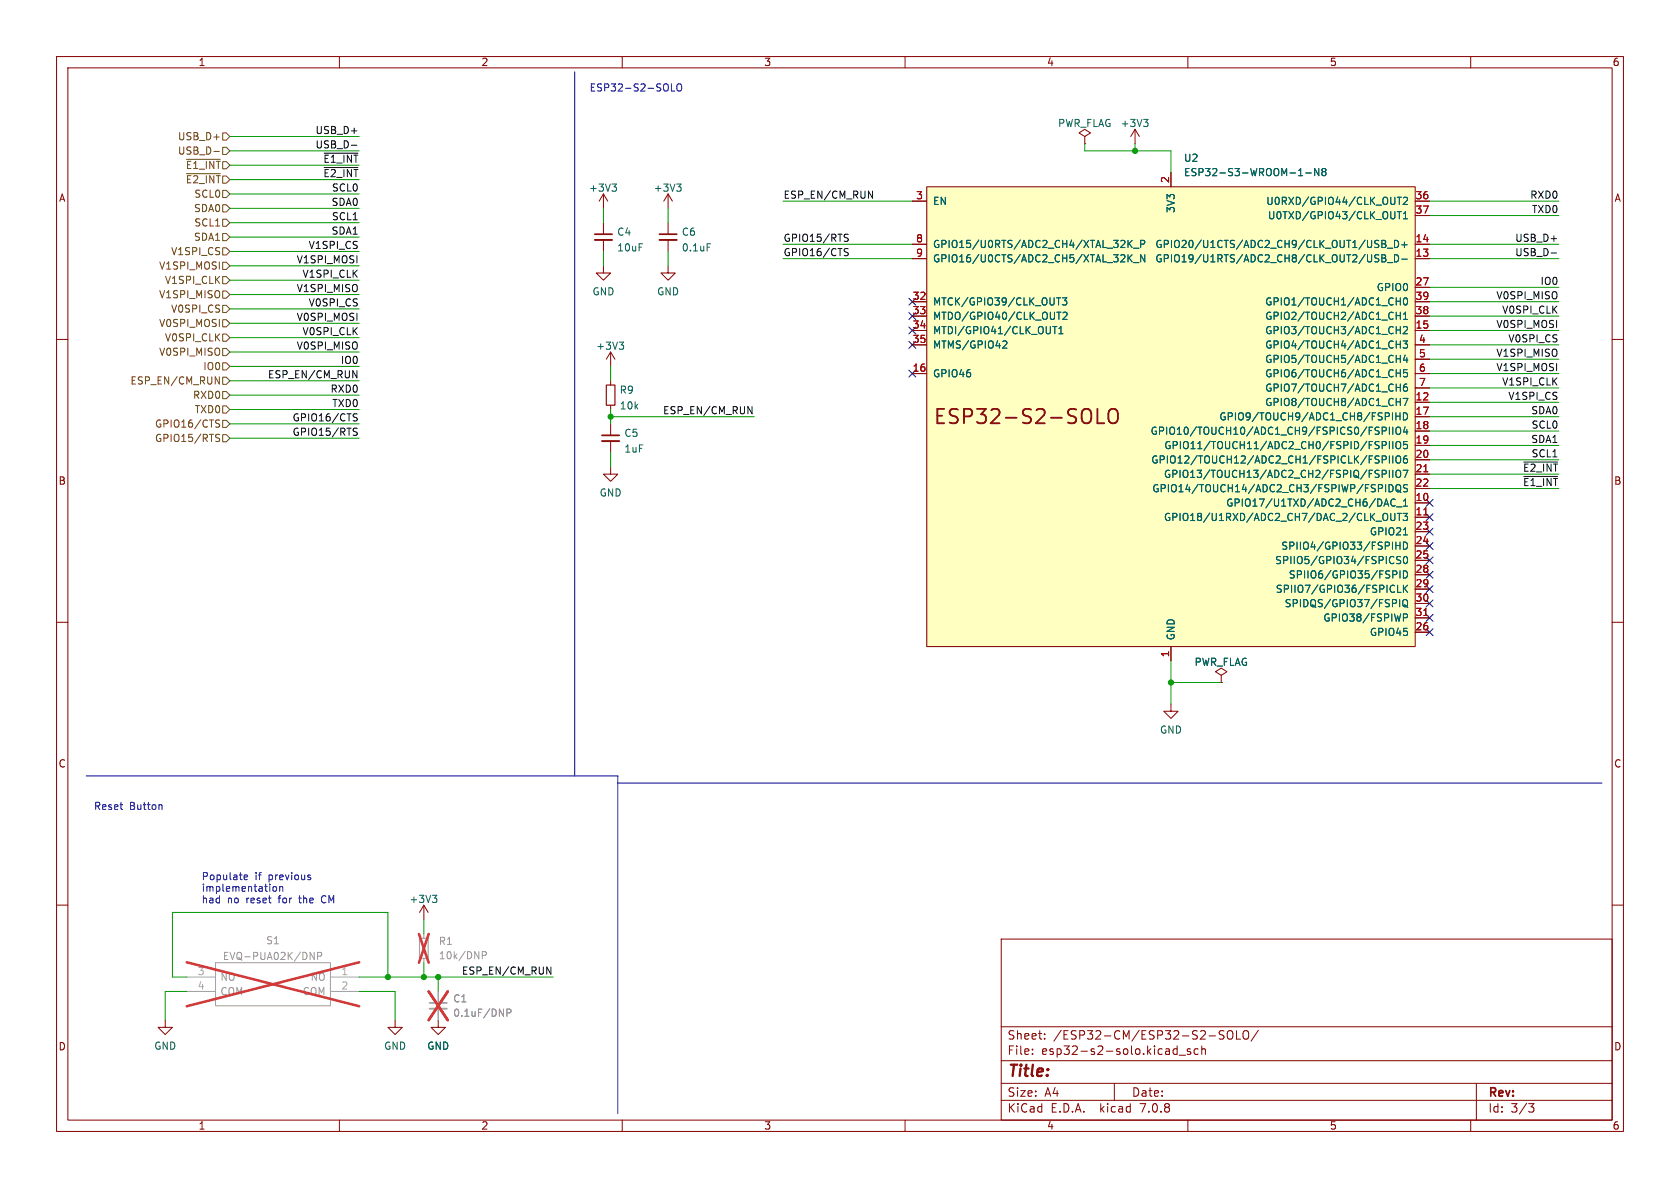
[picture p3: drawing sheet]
<svg xmlns="http://www.w3.org/2000/svg" width="297mm" height="210mm" viewBox="0 0 297 210" stroke-linecap="round" stroke-linejoin="round" font-family="sans-serif">
<g fill="none" stroke="#840000" stroke-width=".18">
<path d="M10 10h277v190h-277zM12 12h273v186h-273zM60 10v2M110 10v2M160 10v2M210 10v2M260 10v2M106.7 34.3l-.8 1.3M106.7 34.3v2.5M106.7 39.4v2M106.7 34.3l.7 1.3M118.1 34.3l-.8 1.3"/>
<path d="M118.1 34.3v2.5M118.1 39.4v2M118.1 34.3l.8 1.3M161.3 35.6h2.5M163.8 33h86.4v81.3h-86.4zM191.8 24.1l1-.6-1-.6-1 .6 1 .6v1.3M191.8 25.4h.1M200.7 22.9l-.8 1.2M200.7 22.9v2.5M200.7 22.9l.7 1.2M207 30.5v2.5M250.2 35.6h2.5"/>
<path d="M250.2 38.1h2.5M10 60h2M106.7 47v1.3h1.2l-1.2 1.2-1.3-1.2h1.3M106.7 42.4v2.1M118.1 47v1.3h1.3l-1.3 1.2-1.3-1.2h1.3M118.1 42.4v2.1M161.3 45.7h2.5M161.3 43.2h2.5M161.3 58.4h2.5M161.3 53.3h2.5M161.3 55.9h2.5M250.2 45.7h2.5"/>
<path d="M250.2 43.2h2.5M250.2 58.4h2.5M250.2 50.8h2.5M250.2 53.3h2.5M250.2 55.9h2.5M285 60h2M107.9 62.2v2.6M107.9 67.3v.8M107.9 71.6v.8M107.9 74.9v2.1M107.9 78v2M107.9 62.2l-.7 1.3"/>
<path d="M107.9 62.2l.8 1.3M161.3 66h2.5M161.3 61h2.5M250.2 71.1h2.5M250.2 66h2.5M250.2 73.7h2.5M250.2 76.2h2.5M250.2 78.7h2.5M250.2 61h2.5M250.2 63.5h2.5M250.2 68.6h2.5M107.9 82.6v1.2h1.3l-1.3 1.3-1.2-1.3h1.2"/>
<path d="M250.2 88.9h2.5M250.2 91.4h2.5M250.2 81.3h2.5M250.2 83.8h2.5M250.2 86.4h2.5M250.2 94h2.5M250.2 96.5h2.5M250.2 99.1h2.5M10 110h2M207 114.3v2.5M215.9 119.4l1-.7-1-.6-1 .6 1 .7v1.3M250.2 111.8h2.5"/>
<path d="M250.2 101.6h2.5M250.2 104.1h2.5M250.2 106.7h2.5M250.2 109.2h2.5M285 110h2M207 124.5v1.2h1.3l-1.3 1.3-1.3-1.3h1.3M215.9 120.7h.1M10 160h2M285 160h2M74.9 160l-.7 1.3M74.9 160v2.6M74.9 160l.8 1.3"/>
<path d="M177 166h108v32h-108zM29.2 180.3v1.3h1.3l-1.3 1.3-1.3-1.3h1.3M60 198v2M69.8 180.3v1.3h1.3l-1.3 1.3-1.2-1.3h1.2M77.5 180.3v1.3h1.2l-1.2 1.3-1.3-1.3h1.3M110 198v2M160 198v2M177 194.5h108M177 191.5h108M177 187.5h108M177 181.5h108M182.5 186.3v.1"/>
<path d="M182.5 185.5v.1M184.7 183.6v.1M184.7 182.8v.1M197 191.5v3M207.5 186.3h.6M207.5 185.5h.6M208.1 184.9v1.5M208.5 186.5h1.1M210 198v2M210.5 185.5l-.4-.1-.2 .2 .1 .2 .5 .2v.3h-.6M211.8 185.5l-.4-.1-.3 .3v.4l.1 .2h.6M212.5 185.5l.2-.1 .3 .1 .1 .9"/>
<path d="M212.5 184.9v1.5M216.4 182.3l-.6-.1-.2 .1v.5l.6 .3 .2 .3-.3 .3-.6-.1M217 182.4a.5 .5 0 0 1 .6-.2 .5 .5 0 0 1 .4 .5v.5a.5 .5 0 0 1-.5 .5 .5 .5 0 0 1-.5-.5zM218.6 182.2v1.5h.7M219.8 182.4a.5 .5 0 0 1 .6-.2 .5 .5 0 0 1 .3 .5v.5a.5 .5 0 0 1-.5 .5 .5 .5 0 0 1-.5-.5zM222.5 182.1l-1.3 2M260 198v2M261 191.5v6.5M270.2 195.1h1l-.5 .6 .4 .1 .1 .5-.3 .3h-.4"/>
</g>
<g fill="none" stroke="#006464" stroke-width=".18">
<path d="M108.2 32.5h.8l-.4 .5M108.7 33l.3 .3v.3l-.3 .2M119.6 32.5h.8l-.4 .5M120.2 33l.2 .3v.3l-.2 .2M202.2 21.1h.8l-.5 .5M202.7 21.6l.3 .2v.3l-.3 .3M229.6 31.1h.7M230.8 30.6h1M233.1 29.8v1.3l-.7-1.3v1.3M233.9 30.3l-.2-.2 .2-.3h.3l.2 .2-.2 .3M233.9 30.3l-.2 .3v.3l.2 .2 .4-.1 .1-.2v-.2l-.2-.3M233.9 30.3h.3"/>
<path d="M247 34.9h.7M247 37.4h.7M247.4 34.9v1.2M247.4 37.4v1.3M248.1 37.8l.4-.4v1.3M248.1 35l.5-.1 .2 .3-.8 .9h.8M248.1 38.7h.7M125 43.1h.6M186.1 57.7h.7M186.5 57.7v1.3M186.8 52.6h.7M186.8 55.2h.8"/>
<path d="M187.1 52.6v1.3M187.2 59h.7M187.2 55.2v1.3M187.2 58.1l.4-.4v1.3M187.8 52.6h.8l-.4 .5 .3 .2v.5l-.1 .1-.6-.1M187.9 55.3l.5-.1 .3 .4-.8 .9h.8M199.4 42.5v1.3M199.4 45v1.3M199.6 43l.5 .8M199.6 45.6l.5 .7M200.1 42.5l-.7 .7M200.1 45l-.7 .8"/>
<path d="M200.4 46.4h1M200.4 43.9h1M201.7 43.2l.6-.1 .1-.2-.1-.3-.6-.1v1.3M202.4 45v1.3l-.7-1.3v1.3M243.6 45l.2 .1M243.7 45.8v.4M244.3 43.1h.4M244.3 42.5h.4l.3 .2-.3 .4 .3 .1v.3l-.2 .3h-.5zM244.3 45h.4l.3 .3-.3 .3 .3 .2v.3l-.2 .2h-.5zM244.3 45.6h.4M245.3 46.4h.9M245.3 43.9h.9"/>
<path d="M246.5 45a.64 .64 0 0 1 .8 .7 .64 .64 0 0 1-.8 .6zM246.5 42.5a.64 .64 0 0 1 .8 .6 .64 .64 0 0 1-.8 .7zM246.8 58.3h.8M246.8 55.2v1.3M246.8 55.8h.8M246.8 53.3h.8M247.6 52.6v1.3M247.6 55.2v1.3M247.6 57.7v1.3M247.8 45.8h1M247.8 43.3h1M248.1 55.6l.4-.4v1.3"/>
<path d="M248.1 57.9l.5-.2 .2 .4-.8 .9h.8M248.1 56.5h.7M248.3 52.7l.1-.1a.68 .68 0 0 1 .4 .7 .68 .68 0 0 1-.4 .6 .84 .84 0 0 1-.1-1.2zM248.3 42.8v1M109.5 60.5h.7l-.4 .5M110 61l.2 .2v.3l-.2 .2M177.5 60.3h.4l.1 .3-.8 .9h.8M244.4 76.2l.6-.1 .1-.2-.1-.3-.6-.1v1.3M244.4 78.7h.6l.1-.2-.1-.3-.6-.2v1.3M245.6 75.5v1.3M245.6 78v1.3M246.2 73v1.2"/>
<path d="M246.2 75.5v1.3M246.2 78v1.3M246.8 73v1.2M246.8 73.6h.7M246.8 71h.8M246.8 75.7l.3-.2a.43 .43 0 0 1 .5 .4v.5a.42 .42 0 0 1-.4 .4 .42 .42 0 0 1-.4-.4zM246.8 78.2l.3-.2a.43 .43 0 0 1 .5 .5v.4a.42 .42 0 0 1-.4 .4 .42 .42 0 0 1-.4-.4zM246.8 60.9h.8M246.8 63.4h.8M246.8 66h.8M246.8 68.5h.8M247.5 73v1.2"/>
<path d="M247.6 60.3v1.2M247.6 62.8v1.3M247.6 65.3v1.3M247.6 67.9v1.3M247.6 70.4v1.3M248 60.3h.8l-.4 .5 .4 .1v.5l-.2 .1-.6-.1M248 70.4h.9l-.6 1.3M248.1 73a.64 .64 0 0 1 .7 .6 .64 .64 0 0 1-.7 .6zM248.4 75.4l-.3 1h.8M248.4 62.7l-.3 1h.8M248.7 67.9l-.4 .1a.86 .86 0 0 0 0 1.2l.5-.2v-.4l-.2-.2h-.4l-.1 .2M248.7 63.2v.9"/>
<path d="M248.7 75.9v.9M248.8 65.3h-.6l-.1 .7 .2-.2 .4 .1 .1 .2v.4l-.2 .1-.5-.1M248.8 78h-.6l-.1 .7 .2-.2 .4 .1 .1 .2v.4l-.2 .1-.5-.1M244.4 81.3l.6-.1 .1-.2-.1-.3-.6-.1v1.3M244.4 83.8l.6-.1 .1-.1-.1-.3-.6-.2v1.3M244.7 90.8l.1-.1a.43 .43 0 0 1 .5 .5v.4a.42 .42 0 0 1-.2 .4 .42 .42 0 0 1-.4 0M245 85.7v1.2M245.6 85.7a.64 .64 0 0 1 .7 .6 .64 .64 0 0 1-.7 .6zM245.6 80.6v1.3M245.6 83.1v1.3M245.9 90.7v1.1l.2 .2h.4l.1-.2v-1.1M246.2 98.4l.2 .1"/>
<path d="M246.2 80.6v1.3M246.2 83.1v1.3M246.4 99.5l-.2 .1M246.7 88.3a.6 .6 0 0 0-.9 .5 .6 .6 0 0 0 .6 .7l.3-.1M246.8 95.8v1.3M246.8 96.4h.7M246.8 80.8l.3-.2a.43 .43 0 0 1 .5 .4v.4a.42 .42 0 0 1-.4 .5 .42 .42 0 0 1-.4-.5zM246.8 83.3l.3-.2a.43 .43 0 0 1 .5 .5v.4a.42 .42 0 0 1-.4 .4 .42 .42 0 0 1-.4-.4zM246.8 85.9l.3-.2a.43 .43 0 0 1 .5 .4v.4a.42 .42 0 0 1-.4 .5 .42 .42 0 0 1-.4-.5zM246.9 89.6h1M247 90.7h.7M247 86.6l.4 .3"/>
<path d="M247.4 90.7v1.3M247.4 86.9l.3 .2M247.5 95.8v1.3M247.6 98.4h-.5l-.2 .2 .1 .3 .6 .3v.3l-.2 .1h-.5M248 90.7h.8l-.4 .5 .4 .2v.5l-.2 .1-.6-.1M248 83.1h.9l-.6 1.3M248.1 89.5h.7M248.1 88.6l.4-.4v1.3M248.1 95.8a.64 .64 0 0 1 .7 .7 .64 .64 0 0 1-.7 .6zM248.1 94.6h.7M248.3 98.4h.1a.68 .68 0 0 1 .4 .6 .68 .68 0 0 1-.4 .6 .84 .84 0 0 1-.1-1.2zM248.7 80.6l-.4 .1a.86 .86 0 0 0 0 1.2l.5-.2v-.4l-.2-.2h-.4l-.1 .2"/>
<path d="M248.8 85.7h-.5l-.2 .2 .1 .3 .6 .3v.3l-.2 .1h-.5M246.2 100.9h.5l.3 .3-.2 .3-.6 .1M246.5 103.5v.1M246.5 104.6v.1M247.1 103.4v1.3h.6M247.4 106v1.3M247.5 100.9v1.3M248 106.2l.3-.2a.43 .43 0 0 1 .5 .4v.4a.42 .42 0 0 1-.4 .5 .42 .42 0 0 1-.4-.5zM248.1 100.9a.64 .64 0 0 1 .7 .6 .64 .64 0 0 1-.7 .7zM248.1 109.2l.6-.1 .1-.1v-.3l-.7-.2v1.3M248.1 103.4v1.3M248.2 107l.7 .4"/>
<path d="M248.3 104l.5 .7M248.8 103.4l-.7 .8M76.4 158.3h.8l-.4 .4M77 158.7l.2 .3v.3l-.2 .2"/>
</g>
<path d="M105.2 42.4h3M116.6 42.4h3M106.4 78h3.1" fill="none" stroke="#840000" stroke-width=".33"/>
<path d="M105.2 41.4h3M116.6 41.4h3M106.4 77h3.1" fill="none" stroke="#840000" stroke-width=".3"/>
<path d="M107.2 68.1h1.5v3.5h-1.5z" fill="none" stroke="#840000" stroke-width=".2"/>
<path d="M75.9 178.3h3.1" fill="none" stroke="#a1a1a1" stroke-width=".33"/>
<path d="M75.9 177.3h3.1" fill="none" stroke="#a1a1a1" stroke-width=".3"/>
<path d="M33 172.7h5.1M33 175.3h5.1M38.1 170.2h20.3v7.6h-20.3zM58.4 172.7h5.1M58.4 175.3h5.1M74.9 165.1v.8M74.9 169.4v.8M77.5 175.3v2M77.5 178.3v2" fill="none" stroke="#a1a1a1" stroke-width=".18"/>
<path d="M54.8 168.3l.7 1.3v-1.3M56.2 169h.6l.1-.2-.1-.3-.6-.2v1.3M85.3 168.9l.6-.1 .1-.2-.1-.3-.6-.1v1.3M89.6 179.1l.6-.1 .1-.2v-.3l-.7-.1v1.3" fill="none" stroke="#989898" stroke-width=".18"/>
<path d="M33 170.1l30.5 7.8M63.5 170.1l-30.5 7.8M74.1 165.1l1.7 5.1M75.8 175.3l3.4 5M75.8 165.1l-1.7 5.1M79.2 175.3l-3.4 5" fill="none" stroke="#eb3a3d" stroke-width=".46"/>
<path d="M74.2 165.9h1.5v3.5h-1.5z" fill="none" stroke="#a1a1a1" stroke-width=".2"/>
<path d="M163.8 33h86.4v81.3h-86.4z" fill="#ffffc2" stroke="#ffffc2" stroke-width=".18"/>
<path d="M194 72.3v2.5h1.2M196.1 72.6a.85 .85 0 0 1 .9-.3 .85 .85 0 0 1 .6 .8v.9a.85 .85 0 0 1-.8 .9 .85 .85 0 0 1-.9-.9z" fill="none" stroke="#840000" stroke-width=".32"/>
<path d="M251.7 91h.7M251.7 83.4h.7M251.7 108.8h.7" fill="none" stroke="#a90000" stroke-width=".18"/>
<g fill="none" stroke="#725600" stroke-width=".18">
<path d="M33 30.7h6M33 28.2h6M37.8 26.8h1M39.4 36.2h.6l.6 .6-.6 .7h-.6zM39.4 33.7h.6l.6 .6-.6 .6h-.6zM39.4 23.5h.6l.6 .6-.6 .7h-.6zM39.4 26h.6l.6 .7-.6 .6h-.6zM39.4 38.7h.6l.6 .7-.6 .6h-.6zM39.4 56.5h.6l.6 .7-.6 .6h-.6zM39.4 51.4h.6l.6 .7-.6 .6h-.6zM39.4 59.1h.6l.6 .6-.6 .6h-.6zM39.4 48.9h.6l.6 .6-.6 .7h-.6z"/>
<path d="M39.4 46.4h.6l.6 .6-.6 .6h-.6zM39.4 43.8h.6l.6 .7-.6 .6h-.6zM39.4 41.3h.6l.6 .6-.6 .6h-.6zM39.4 54h.6l.6 .6-.6 .6h-.6zM38.1 66.6l.7 1.3v-1.3M38.2 74.8l.5 .2 .1 .3-.2 .2-.5-.1M38.2 77.3l.5 .2 .1 .3-.2 .2h-.5M38.2 74.3h.6M38.2 76.8h.6M39.4 74.3h.6l.6 .6-.6 .7h-.6zM39.4 61.6h.6l.6 .6-.6 .7h-.6zM39.4 69.2h.6l.6 .7-.6 .6h-.6z"/>
<path d="M39.4 64.1h.6l.6 .7-.6 .6h-.6zM39.4 76.8h.6l.6 .7-.6 .6h-.6zM39.4 71.8h.6l.6 .6-.6 .6h-.6zM39.4 66.7h.6l.6 .6-.6 .6h-.6z"/>
</g>
<g fill="none" stroke="#0f0f0f" stroke-width=".18">
<path d="M57.3 27.1h6M57.3 29.6h6M62.1 25.7h1M153.5 33.8l.8 1.2v-1.2M149.4 44.5l.4 .2 .2 .3-.3 .2-.5-.1M149.4 41.9l.4 .2 .2 .3-.3 .3-.5-.1M149.4 44h.6M149.4 41.5h.6M274.2 44.7h1M62.4 65.5l.7 1.3v-1.3M62.6 76.2l.4 .2 .2 .3-.3 .3-.5-.1M62.6 73.7l.4 .2 .2 .3-.3 .2h-.5"/>
<path d="M62.6 75.7h.6M62.6 73.2h.6M132.2 71.9l.7 1.2v-1.2M269.4 81.7h6M269.4 84.2h6M96.7 170.9l.7 1.3v-1.3"/>
</g>
<g fill="none" stroke="#0000c2" stroke-width=".18">
<path d="M101.6 12.7v124.5M118.7 14.8v1.3h.6M119.8 14.9l.2-.1a.43 .43 0 0 1 .5 .4v.5a.42 .42 0 0 1-.4 .4 .42 .42 0 0 1-.4-.4v-.5zM15.2 137.2h94v59.7M109.2 138.4h174M28.5 142.2l.1 .2v.7M43.2 155.1l.6-.1-.1-.3h-.4l-.1 .2v.6h.5M48.3 156.8l.2-.1 .3 .1 .1 .5-.1 .2-.3 .1-.2-.2zM49.4 156.8l.2-.1 .3 .1 .1 .8M49.4 156.7v.9M54.8 155.1l.2 .2-.2 .2M54.8 154.7h.1"/>
<path d="M57.1 158.4l-.3 .5 .3 .6"/>
</g>
<g fill="none" stroke="#009600" stroke-width=".18">
<path d="M40.6 36.8h22.9M40.6 26.7h22.9M40.6 34.3h22.9M40.6 29.2h22.9M40.6 31.8h22.9M40.6 39.4h22.9M40.6 24.1h22.9M106.7 36.8v2.6M118.1 36.8v2.6M138.4 35.6h22.9M191.8 25.4v1.3h15.2v3.8M200.7 25.4v1.3"/>
<path d="M252.7 35.6h22.9M252.7 38.1h22.9M40.6 54.6h22.9M40.6 47h22.9M40.6 44.5h22.9M40.6 52.1h22.9M40.6 49.5h22.9M40.6 41.9h22.9M40.6 59.7h22.9M40.6 57.2h22.9M106.7 44.5v2.5M118.1 44.5v2.5"/>
<path d="M138.4 45.7h22.9M138.4 43.2h22.9M252.7 45.7h22.9M252.7 50.8h22.9M252.7 43.2h22.9M252.7 53.3h22.9M252.7 58.4h22.9M252.7 55.9h22.9M40.6 74.9h22.9M40.6 77.5h22.9M40.6 69.9h22.9M40.6 72.4h22.9"/>
<path d="M40.6 62.2h22.9M40.6 64.8h22.9M40.6 67.3h22.9M107.9 64.8v2.5M107.9 72.4v2.5M107.9 73.7h25.4M252.7 73.7h22.9M252.7 78.7h22.9M252.7 71.1h22.9M252.7 68.6h22.9M252.7 76.2h22.9M252.7 61h22.9"/>
<path d="M252.7 63.5h22.9M252.7 66h22.9M107.9 80v2.6M252.7 81.3h22.9M252.7 86.4h22.9M252.7 83.8h22.9M207 116.8v7.7M207 120.7h8.9M33 172.7h-2.5v-11.4h38.1v11.4M33 175.3h-3.8v5M63.5 172.7h34.3M63.5 175.3h6.3v5"/>
<path d="M74.9 162.6v2.5M74.9 170.2v2.5M77.5 172.7v2.6"/>
</g>
<g fill="none" stroke="#000084" stroke-width=".18">
<path d="M160.7 52.7l1.2 1.2M160.7 55.3l1.2 1.2M160.7 57.8l1.2 1.2M161.9 52.7l-1.2 1.2M161.9 55.3l-1.2 1.2M161.9 57.8l-1.2 1.2M160.7 65.4l1.2 1.2M160.7 60.4l1.2 1.2M161.9 65.4l-1.2 1.2M161.9 60.4l-1.2 1.2M252.1 98.5l1.2 1.2M252.1 95.9l1.2 1.2"/>
<path d="M252.1 88.3l1.2 1.2M252.1 90.8l1.2 1.2M252.1 93.4l1.2 1.2M253.3 98.5l-1.2 1.2M253.3 95.9l-1.2 1.2M253.3 88.3l-1.2 1.2M253.3 90.8l-1.2 1.2M253.3 93.4l-1.2 1.2M252.1 103.5l1.2 1.2M252.1 111.2l1.2 1.2M252.1 106.1l1.2 1.2M252.1 101l1.2 1.2"/>
<path d="M252.1 108.6l1.2 1.2M253.3 103.5l-1.2 1.2M253.3 111.2l-1.2 1.2M253.3 106.1l-1.2 1.2M253.3 101l-1.2 1.2M253.3 108.6l-1.2 1.2"/>
</g>
<g fill="#009600" stroke="#009600" stroke-width=".18">
<circle cx="107.9" cy="73.7" r=".46"/>
<circle cx="200.7" cy="26.7" r=".46"/>
<circle cx="207" cy="120.7" r=".46"/>
<circle cx="68.6" cy="172.7" r=".46"/>
<circle cx="74.9" cy="172.7" r=".46"/>
<circle cx="77.5" cy="172.7" r=".46"/>
</g>
<text font-size="3.5" fill="#840000" x="164.9" y="75.4">ESP32-S2-SOLO</text>
<text font-size="2.8" fill="#840000" x="178" y="190.9">Title:</text>
<g font-size="2.1" fill="#840000">
<text x="178" y="184">Sheet:</text>
<text x="186.2" y="184">/ESP32-CM/ESP32-S2-SOLO/</text>
<text x="178" y="186.7">File:</text>
<text x="184.1" y="186.7">esp32-s2-solo.kicad_sch</text>
<text x="178" y="196.9">KiCad</text>
<text x="178" y="194.1">Size:</text>
<text x="184.7" y="194.1">A4</text>
<text x="185.7" y="196.9">E.D.A.</text>
<text x="194.6" y="196.9">kicad</text>
<text x="200" y="194.1">Date:</text>
<text x="201.8" y="196.9">7.0.8</text>
<text x="263" y="194.3">Rev:</text>
<text x="263" y="196.9">Id:</text>
<text x="267.1" y="196.9">3/3</text>
</g>
<g font-size="1.8" fill="#840000">
<text x="35" y="11.9">1</text>
<text x="85" y="11.9">2</text>
<text x="135" y="11.9">3</text>
<text x="185" y="11.9">4</text>
<text x="235" y="11.9">5</text>
<text x="285" y="11.9">6</text>
<text x="10.3" y="35.9">A</text>
<text x="285.3" y="35.9">A</text>
<text x="10.3" y="85.9">B</text>
<text x="285.3" y="85.9">B</text>
<text x="10.3" y="135.9">C</text>
<text x="285.3" y="135.9">C</text>
<text x="10.3" y="185.9">D</text>
<text x="285.3" y="185.9">D</text>
<text x="35" y="199.9">1</text>
<text x="85" y="199.9">2</text>
<text x="135" y="199.9">3</text>
<text x="185" y="199.9">4</text>
<text x="235" y="199.9">5</text>
<text x="285" y="199.9">6</text>
</g>
<g font-size="1.8" fill="#0000c2">
<text x="104.1" y="16.3">ESP32-S2-SOLO</text>
<text x="16.5" y="143.3">Reset</text>
<text x="22.9" y="143.3">Button</text>
<text x="35.6" y="155.7">Populate</text>
<text x="45.1" y="155.7">if</text>
<text x="47.6" y="155.7">previous</text>
<text x="35.6" y="157.7">implementation</text>
<text x="35.6" y="159.8">had</text>
<text x="40.2" y="159.8">no</text>
<text x="43.6" y="159.8">reset</text>
<text x="49.5" y="159.8">for</text>
<text x="53.4" y="159.8">the</text>
<text x="57.5" y="159.8">CM</text>
</g>
<g font-size="1.8" fill="#0f0f0f">
<text x="55.7" y="23.8">USB_D+</text>
<text x="55.7" y="26.3">USB_D-</text>
<text x="57.1" y="28.9">~{E1_INT}</text>
<text x="57.1" y="31.4">~{E2_INT}</text>
<text x="58.6" y="33.9">SCL0</text>
<text x="138.4" y="35.2">ESP_EN/CM_RUN</text>
<text x="270.4" y="35.2">RXD0</text>
<text x="58.5" y="41.6">SDA1</text>
<text x="58.5" y="36.5">SDA0</text>
<text x="58.6" y="39">SCL1</text>
<text x="270.7" y="37.8">TXD0</text>
<text x="52.4" y="46.6">V1SPI_MOSI</text>
<text x="54.5" y="44.1">V1SPI_CS</text>
<text x="138.4" y="45.4">GPIO16/CTS</text>
<text x="138.4" y="42.8">GPIO15/RTS</text>
<text x="267.8" y="45.4">USB_D-</text>
<text x="267.8" y="42.8">USB_D+</text>
<text x="52.4" y="51.7">V1SPI_MISO</text>
<text x="53.4" y="49.2">V1SPI_CLK</text>
<text x="264.4" y="53">V0SPI_MISO</text>
<text x="272.2" y="50.5">IO0</text>
<text x="52.4" y="56.8">V0SPI_MOSI</text>
<text x="53.4" y="59.3">V0SPI_CLK</text>
<text x="54.5" y="54.3">V0SPI_CS</text>
<text x="264.4" y="58.1">V0SPI_MOSI</text>
<text x="265.5" y="55.5">V0SPI_CLK</text>
<text x="52.4" y="61.9">V0SPI_MISO</text>
<text x="60.2" y="64.4">IO0</text>
<text x="264.4" y="63.2">V1SPI_MISO</text>
<text x="264.4" y="65.7">V1SPI_MOSI</text>
<text x="266.6" y="60.6">V0SPI_CS</text>
<text x="47.3" y="67">ESP_EN/CM_RUN</text>
<text x="58.3" y="69.5">RXD0</text>
<text x="265.5" y="68.2">V1SPI_CLK</text>
<text x="266.6" y="70.8">V1SPI_CS</text>
<text x="51.6" y="77.1">GPIO15/RTS</text>
<text x="51.6" y="74.6">GPIO16/CTS</text>
<text x="58.6" y="72">TXD0</text>
<text x="117.1" y="73.3">ESP_EN/CM_RUN</text>
<text x="270.6" y="73.3">SDA0</text>
<text x="270.7" y="75.9">SCL0</text>
<text x="269.2" y="83.5">~{E2_INT}</text>
<text x="270.6" y="78.4">SDA1</text>
<text x="270.7" y="80.9">SCL1</text>
<text x="269.2" y="86">~{E1_INT}</text>
<text x="81.6" y="172.4">ESP_EN/CM_RUN</text>
</g>
<g font-size="1.8" fill="#006464">
<text x="187" y="22.7">PWR_FLAG</text>
<text x="198" y="22.7">+3V3</text>
<text x="209.2" y="28.8">U2</text>
<text x="104" y="34.1">+3V3</text>
<text x="115.5" y="34.1">+3V3</text>
<text x="209.2" y="31.3">ESP32-S3-WROOM-1-N8</text>
<text x="109" y="41.9">C4</text>
<text x="120.4" y="41.9">C6</text>
<text x="164.8" y="36.4">EN</text>
<text x="207.9" y="37.7" transform="rotate(-90 207.9 37.7)">3V3</text>
<text x="223.8" y="36.4">U0RXD/GPIO44/CLK_OUT2</text>
<text x="224.1" y="39">U0TXD/GPIO43/CLK_OUT1</text>
<text x="109" y="44.6">10uF</text>
<text x="120.4" y="44.6">0.1uF</text>
<text x="164.8" y="44">GPIO15/U0RTS/ADC2_CH4/XTAL_32K_P</text>
<text x="164.8" y="46.6">GPIO16/U0CTS/ADC2_CH5/XTAL_32K_N</text>
<text x="204.2" y="46.6">GPIO19/U1RTS/ADC2_CH8/CLK_OUT2/USB_D-</text>
<text x="204.2" y="44">GPIO20/U1CTS/ADC2_CH9/CLK_OUT1/USB_D+</text>
<text x="104.6" y="52.4">GND</text>
<text x="116.1" y="52.4">GND</text>
<text x="243.3" y="51.7">GPIO0</text>
<text x="164.8" y="54.2">MTCK/GPIO39/CLK_OUT3</text>
<text x="164.8" y="56.7">MTDO/GPIO40/CLK_OUT2</text>
<text x="164.8" y="59.3">MTDI/GPIO41/CLK_OUT1</text>
<text x="223.6" y="59.3">GPIO3/TOUCH3/ADC1_CH2</text>
<text x="223.6" y="56.7">GPIO2/TOUCH2/ADC1_CH1</text>
<text x="223.6" y="54.2">GPIO1/TOUCH1/ADC1_CH0</text>
<text x="105.3" y="62">+3V3</text>
<text x="164.8" y="61.8">MTMS/GPIO42</text>
<text x="223.6" y="61.8">GPIO4/TOUCH4/ADC1_CH3</text>
<text x="223.6" y="64.4">GPIO5/TOUCH5/ADC1_CH4</text>
<text x="109.5" y="69.8">R9</text>
<text x="164.8" y="66.9">GPIO46</text>
<text x="223.6" y="72">GPIO8/TOUCH8/ADC1_CH7</text>
<text x="223.6" y="66.9">GPIO6/TOUCH6/ADC1_CH5</text>
<text x="223.6" y="69.4">GPIO7/TOUCH7/ADC1_CH6</text>
<text x="109.5" y="72.6">10k</text>
<text x="110.3" y="77.4">C5</text>
<text x="203.3" y="77.1">GPIO10/TOUCH10/ADC1_CH9/FSPICS0/FSPIIO4</text>
<text x="215.5" y="74.5">GPIO9/TOUCH9/ADC1_CH8/FSPIHD</text>
<text x="110.3" y="80.2">1uF</text>
<text x="203.4" y="82.1">GPIO12/TOUCH12/ADC2_CH1/FSPICLK/FSPIIO6</text>
<text x="205.7" y="79.6">GPIO11/TOUCH11/ADC2_CH0/FSPID/FSPIIO5</text>
<text x="105.9" y="88">GND</text>
<text x="203.6" y="87.2">GPIO14/TOUCH14/ADC2_CH3/FSPIWP/FSPIDQS</text>
<text x="205.7" y="84.7">GPIO13/TOUCH13/ADC2_CH2/FSPIQ/FSPIIO7</text>
<text x="216.7" y="89.8">GPIO17/U1TXD/ADC2_CH6/DAC_1</text>
<text x="205.7" y="92.3">GPIO18/U1RXD/ADC2_CH7/DAC_2/CLK_OUT3</text>
<text x="242.1" y="94.8">GPIO21</text>
<text x="225.3" y="99.9">SPIIO5/GPIO34/FSPICS0</text>
<text x="226.4" y="97.4">SPIIO4/GPIO33/FSPIHD</text>
<text x="225.4" y="105">SPIIO7/GPIO36/FSPICLK</text>
<text x="227" y="107.5">SPIDQS/GPIO37/FSPIQ</text>
<text x="227.7" y="102.5">SPIIO6/GPIO35/FSPID</text>
<text x="207.9" y="113.3" transform="rotate(-90 207.9 113.3)">GND</text>
<text x="233.9" y="110.1">GPIO38/FSPIWP</text>
<text x="242.1" y="112.6">GPIO45</text>
<text x="211.1" y="117.9">PWR_FLAG</text>
<text x="205" y="129.9">GND</text>
<text x="72.3" y="159.8">+3V3</text>
<text x="27.2" y="185.8">GND</text>
<text x="67.8" y="185.8">GND</text>
<text x="75.4" y="185.8">GND</text>
</g>
<g font-size="1.8" fill="#725600">
<text x="31.4" y="25">USB_D+</text>
<text x="31.4" y="27.5">USB_D-</text>
<text x="32.7" y="32.6">~{E2_INT}</text>
<text x="32.7" y="30.1">~{E1_INT}</text>
<text x="34.3" y="35.2">SCL0</text>
<text x="34.2" y="37.7">SDA0</text>
<text x="34.3" y="40.2">SCL1</text>
<text x="28" y="47.9">V1SPI_MOSI</text>
<text x="30.1" y="45.3">V1SPI_CS</text>
<text x="34.2" y="42.8">SDA1</text>
<text x="28" y="52.9">V1SPI_MISO</text>
<text x="29.1" y="50.4">V1SPI_CLK</text>
<text x="28" y="58">V0SPI_MOSI</text>
<text x="30.1" y="55.5">V0SPI_CS</text>
<text x="28" y="63.1">V0SPI_MISO</text>
<text x="29.1" y="60.6">V0SPI_CLK</text>
<text x="35.8" y="65.6">IO0</text>
<text x="23" y="68.2">ESP_EN/CM_RUN</text>
<text x="34" y="70.7">RXD0</text>
<text x="27.3" y="75.8">GPIO16/CTS</text>
<text x="34.3" y="73.3">TXD0</text>
<text x="27.3" y="78.3">GPIO15/RTS</text>
</g>
<g font-size="1.8" fill="#a90000">
<text x="161.9" y="35.3">3</text>
<text x="206.8" y="32.5" transform="rotate(-90 206.8 32.5)">2</text>
<text x="250.1" y="35.3">36</text>
<text x="250.1" y="37.8">37</text>
<text x="161.9" y="42.9">8</text>
<text x="161.9" y="45.5">9</text>
<text x="250.1" y="45.5">13</text>
<text x="250.1" y="42.9">14</text>
<text x="161.2" y="53.1">32</text>
<text x="250.1" y="50.5">27</text>
<text x="250.1" y="53.1">39</text>
<text x="161.2" y="55.6">33</text>
<text x="161.2" y="58.2">34</text>
<text x="250.1" y="58.2">15</text>
<text x="250.1" y="55.6">38</text>
<text x="161.2" y="65.8">16</text>
<text x="161.2" y="60.7">35</text>
<text x="250.8" y="60.7">4</text>
<text x="250.8" y="63.2">5</text>
<text x="250.8" y="65.8">6</text>
<text x="250.1" y="70.9">12</text>
<text x="250.8" y="68.3">7</text>
<text x="250.1" y="73.4">17</text>
<text x="250.1" y="75.9">18</text>
<text x="250.1" y="78.5">19</text>
<text x="250.1" y="81">20</text>
<text x="250.1" y="83.6">21</text>
<text x="250.1" y="88.6">10</text>
<text x="250.1" y="86.1">22</text>
<text x="250.1" y="91.2">11</text>
<text x="250.1" y="93.7">23</text>
<text x="250.1" y="96.3">24</text>
<text x="250.1" y="98.8">25</text>
<text x="250.1" y="101.3">28</text>
<text x="250.1" y="103.9">29</text>
<text x="250.1" y="106.4">30</text>
<text x="250.1" y="111.5">26</text>
<text x="250.1" y="109">31</text>
<text x="206.8" y="116.3" transform="rotate(-90 206.8 116.3)">1</text>
</g>
<g font-size="1.8" fill="#989898">
<text x="46.9" y="167.1">S1</text>
<text x="77.5" y="167.2">R1</text>
<text x="38.9" y="173.6">NO</text>
<text x="39.3" y="169.9">EVQ-PUA02K/DNP</text>
<text x="54.8" y="173.6">NO</text>
<text x="77.5" y="169.8">10k/DNP</text>
<text x="38.9" y="176.1">COM</text>
<text x="53.4" y="176.1">COM</text>
<text x="80" y="177.4">C1</text>
<text x="80" y="179.9">0.1uF/DNP</text>
</g>
<g font-size="1.8" fill="#aaa">
<text x="34.9" y="172.5">3</text>
<text x="60.3" y="172.5">1</text>
<text x="34.9" y="175">4</text>
<text x="60.3" y="175">2</text>
</g>
</svg>
